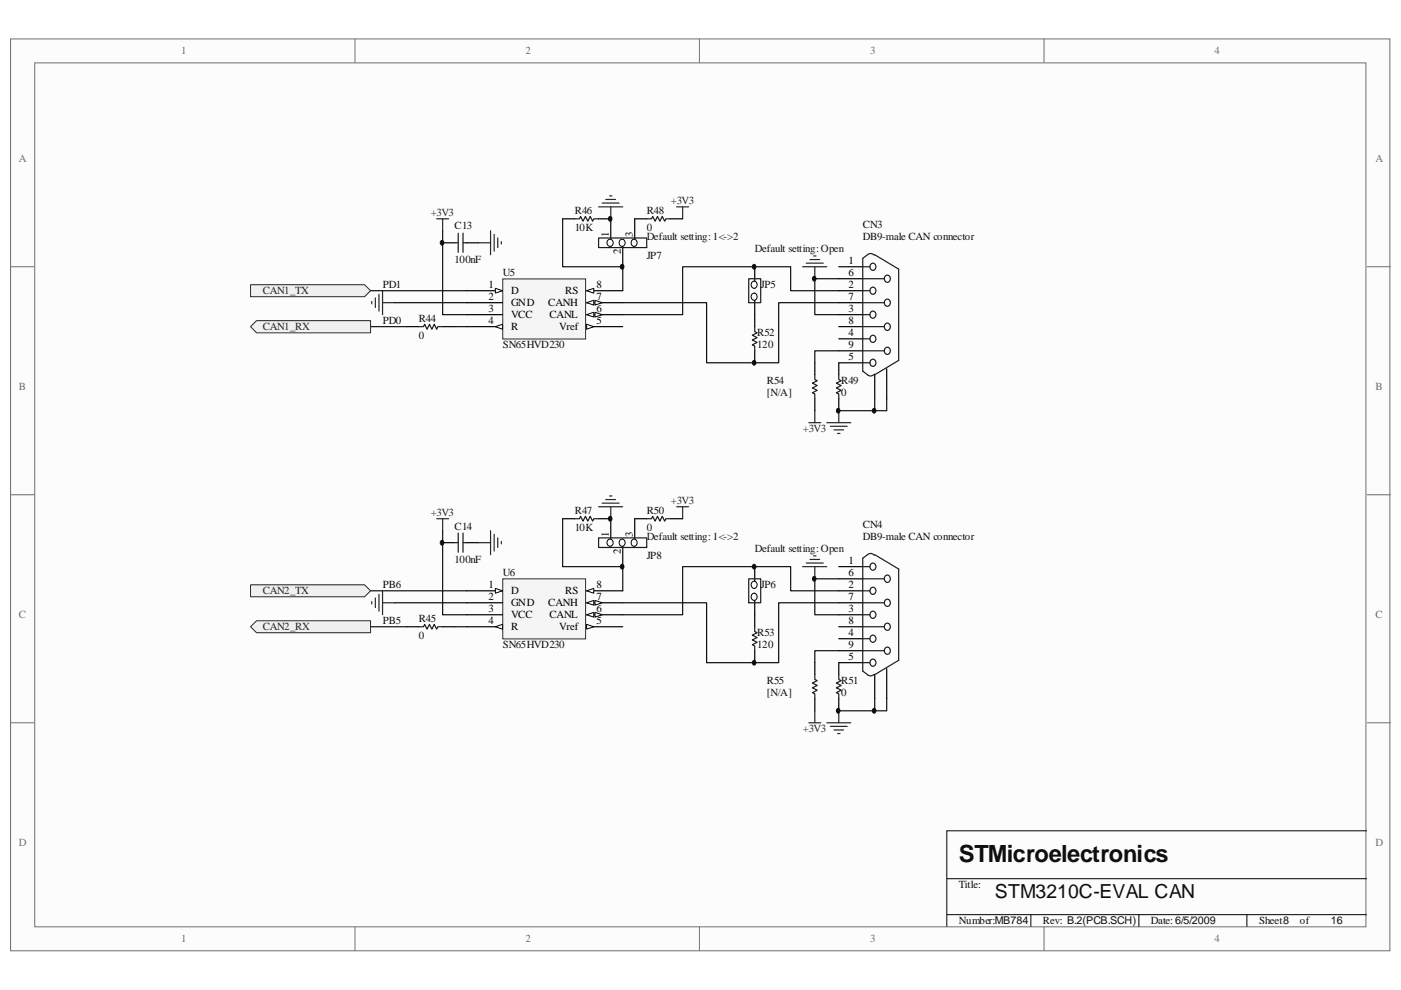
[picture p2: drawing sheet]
<svg xmlns="http://www.w3.org/2000/svg" width="297mm" height="210mm" viewBox="0 0 297 210" stroke-linecap="round" stroke-linejoin="round" font-family="sans-serif">
<path d="M2.3 8.3h292.4v193.3h-292.4z" fill="#fcfcfc"/>
<path d="M2.2 8.3h292.5v193.3h-292.5z" fill="none" stroke="#6e6e6e" stroke-width=".21"/>
<path d="M7.4 13.4h282.2v183.1h-282.2z" fill="#fcfcfc"/>
<g fill="none" stroke="#6e6e6e" stroke-width=".21">
<path d="M7.4 13.3h282.2v183.2h-282.2zM75.3 8.2v5.1M148.3 8.2v5.1M221.4 8.2v5.1M2.2 56.6h5.1M289.8 56.6h5.1M2.2 104.9h5.1M289.8 104.9h5.1M2.2 153.2h5.1M289.8 153.2h5.1M75.3 196.5v5.1M148.3 196.5v5.1"/>
<path d="M221.4 196.5v5.1"/>
</g>
<path d="M289.8 176.1h-89.1v20.4M200.7 186.3h89.1M200.7 193.9h89.1M218.6 193.9v2.6M241.5 193.9v2.6M264.4 193.9v2.6" fill="none" stroke="#000" stroke-width=".21"/>
<path d="M106.6 59.2h17.6v12.7h-17.6z" fill="#f5f5f5"/>
<path d="M106.6 59.1h17.6v12.8h-17.6z" fill="none" stroke="#262626" stroke-width=".21"/>
<path d="M98.9 61.6h7.6" fill="none" stroke="#000" stroke-width=".25"/>
<path d="M105 61.1l1.5 .5-1.5 .5z" fill="#fcfcfc"/>
<path d="M105 61.1l1.5 .5-1.5 .5z" fill="none" stroke="#000" stroke-width=".21"/>
<path d="M98.9 64.2h7.6M98.9 66.7h7.6M98.9 69.3h7.6" fill="none" stroke="#000" stroke-width=".25"/>
<path d="M105 69.3l1.5-.6v1.1z" fill="#fcfcfc"/>
<path d="M105 69.3l1.5-.6v1.1z" fill="none" stroke="#000" stroke-width=".21"/>
<path d="M124.4 69.3h7.6" fill="none" stroke="#000" stroke-width=".25"/>
<path d="M124.4 68.7l1.5 .6-1.5 .5z" fill="#fcfcfc"/>
<path d="M124.4 68.7l1.5 .6-1.5 .5z" fill="none" stroke="#000" stroke-width=".21"/>
<path d="M124.4 66.7h7.6" fill="none" stroke="#000" stroke-width=".25"/>
<path d="M124.4 66.7l1.5-.5v1z" fill="#fcfcfc"/>
<path d="M124.4 66.7l1.5-.5v1z" fill="none" stroke="#000" stroke-width=".21"/>
<path d="M126.1 66.2l1.6 .5-1.6 .5z" fill="#fcfcfc"/>
<path d="M126.1 66.2l1.6 .5-1.6 .5z" fill="none" stroke="#000" stroke-width=".21"/>
<path d="M124.4 64.2h7.6" fill="none" stroke="#000" stroke-width=".25"/>
<path d="M124.4 64.2l1.5-.5v1z" fill="#fcfcfc"/>
<path d="M124.4 64.2l1.5-.5v1z" fill="none" stroke="#000" stroke-width=".21"/>
<path d="M126.1 63.7l1.6 .5-1.6 .5z" fill="#fcfcfc"/>
<path d="M126.1 63.7l1.6 .5-1.6 .5z" fill="none" stroke="#000" stroke-width=".21"/>
<path d="M124.4 61.6h7.6" fill="none" stroke="#000" stroke-width=".25"/>
<path d="M124.4 61.6l1.5-.5v1z" fill="#fcfcfc"/>
<path d="M124.4 61.6l1.5-.5v1z" fill="none" stroke="#000" stroke-width=".21"/>
<path d="M177.8 59.1h-5v7.6h5M78.6 61.6h20.3M83.6 64.2h15.3" fill="none" stroke="#0e0e0e" stroke-width=".25"/>
<g fill="none" stroke="#262626" stroke-width=".25">
<path d="M92.6 46.4h2.5M93.8 46.4v2.5M170.2 56.6h5.1M170.9 55.8h3.6M171.7 55h2.1M172.5 54.3h.5M172.8 56.6v2.5M78.8 63.9v.5M79.6 63.2v2M80.3 62.4v3.6M81.1 61.6v5.1M81.1 64.2h2.5"/>
<path d="M171.5 89.6h2.5M172.8 87.1v2.5"/>
</g>
<path d="M160 62.1v7.2M160 74.4v2.5" fill="none" stroke="#000" stroke-width=".25"/>
<path d="M160 69.3v1l.5 .3-1 .5 1 .5-1 .5 1 .5-1 .5 .5 .3v1" fill="none" stroke="#1c1c1c" stroke-width=".25"/>
<path d="M159.4 62.4a.67 .67 0 0 1 .9 .1 .67 .67 0 0 1 0 .9 .67 .67 0 0 1-.9 0 .86 .86 0 0 1 0-1z" fill-rule="evenodd" fill="#fcfcfc"/>
<path d="M159.4 62.4a.67 .67 0 0 1 .9 .1 .67 .67 0 0 1 0 .9 .67 .67 0 0 1-.9 0 .86 .86 0 0 1 0-1z" fill="none" stroke="#000" stroke-width=".21"/>
<path d="M160 56.6v4.5" fill="none" stroke="#000" stroke-width=".25"/>
<path d="M159.4 59.8a.67 .67 0 0 1 .9 .1 .67 .67 0 0 1 0 .9 .67 .67 0 0 1-.9 .1 .86 .86 0 0 1 0-1.1z" fill-rule="evenodd" fill="#fcfcfc"/>
<path d="M159.4 59.8a.67 .67 0 0 1 .9 .1 .67 .67 0 0 1 0 .9 .67 .67 0 0 1-.9 .1 .86 .86 0 0 1 0-1.1z" fill="none" stroke="#000" stroke-width=".21"/>
<path d="M158.7 59.1h2.6v5.1h-2.6z" fill="none" stroke="#1c1c1c" stroke-width=".25"/>
<path d="M132 64.2h17.8v12.7h15.3v-12.7h12.7M177.8 61.6h-10.2v-5h-22.9v10.1h-12.7" fill="none" stroke="#0e0e0e" stroke-width=".25"/>
<path d="M134.6 46.4v5.8" fill="none" stroke="#000" stroke-width=".25"/>
<path d="M134 50.9a.68 .68 0 0 1 .9 .1 .68 .68 0 0 1 0 .9 .68 .68 0 0 1-.9 .1 .92 .92 0 0 1 0-1.1z" fill-rule="evenodd" fill="#fcfcfc"/>
<path d="M134 50.9a.68 .68 0 0 1 .9 .1 .68 .68 0 0 1 0 .9 .68 .68 0 0 1-.9 .1 .92 .92 0 0 1 0-1.1z" fill="none" stroke="#000" stroke-width=".21"/>
<path d="M132 50.7v5.9" fill="none" stroke="#000" stroke-width=".25"/>
<path d="M131.4 50.9a.68 .68 0 0 1 1 .1 .68 .68 0 0 1 0 .9 .68 .68 0 0 1-1 .1 .92 .92 0 0 1 0-1.1z" fill-rule="evenodd" fill="#fcfcfc"/>
<path d="M131.4 50.9a.68 .68 0 0 1 1 .1 .68 .68 0 0 1 0 .9 .68 .68 0 0 1-1 .1 .92 .92 0 0 1 0-1.1z" fill="none" stroke="#000" stroke-width=".21"/>
<path d="M129.5 46.4v5.8" fill="none" stroke="#000" stroke-width=".25"/>
<circle cx="129.3" cy="51.4" r=".7" fill="#fcfcfc"/>
<circle cx="129.3" cy="51.4" r=".7" fill="none" stroke="#000" stroke-width=".21"/>
<path d="M96.4 51.5h.8M97.2 49.4v4.1M98.2 49.4v4.1M98.2 51.5h.7M121.8 46.4h1l.3-.5 .5 1 .5-1 .5 1 .5-1 .5 1 .3-.5h1M126.9 50.5h10.2v2h-10.2zM137.1 46.4h1l.3-.5 .5 1 .5-1 .5 1 .5-1 .5 1 .3-.5h1M88.8 69.3h1l.2-.6 .5 1.1 .6-1.1 .5 1.1 .5-1.1 .5 1.1 .2-.5h1" fill="none" stroke="#1c1c1c" stroke-width=".25"/>
<g fill="none" stroke="#262626" stroke-width=".25">
<path d="M101.5 51.5h2.5M104 48.9v5.1M104.8 49.7v3.6M105.5 50.5v2M106.3 51.2v.5M126.9 43.9h5.1M127.7 43.1h3.6M128.4 42.3h2.1M129.2 41.5h.5M129.5 43.9v2.5M143.5 43.9h2.5M144.7 43.9v2.5"/>
<path d="M175.3 89.6h5.1M176.1 90.4h3.5M176.8 91.1h2.1M177.6 91.9h.5M177.8 87.1v2.5"/>
</g>
<path d="M93.8 51.5h2.6M98.9 51.5h2.6M119.3 46.4h2.5M126.9 46.4h2.6M134.6 46.4h2.5M142.2 46.4h2.5M86.2 69.3h2.6M93.8 69.3h2.6" fill="none" stroke="#000" stroke-width=".25"/>
<path d="M93.8 48.9v17.8h5.1M119.3 46.4v10.2h12.7v5M78.6 69.3h7.6M96.4 69.3h2.5M177.8 74.4h-5v2.5" fill="none" stroke="#0e0e0e" stroke-width=".25"/>
<path d="M53.1 60.4h24.2l1.3 1.2-1.3 1.3h-24.2z" fill-rule="evenodd" fill="#f0f0f0"/>
<path d="M53.1 60.4h24.2l1.3 1.2-1.3 1.3h-24.2z" fill="none" stroke="#262626" stroke-width=".21"/>
<path d="M53.1 69.3l1.3-1.3h24.2v2.6h-24.2z" fill-rule="evenodd" fill="#f0f0f0"/>
<path d="M53.1 69.3l1.3-1.3h24.2v2.6h-24.2z" fill="none" stroke="#262626" stroke-width=".21"/>
<path d="M172.8 76.9v2.6M177.8 76.9v2.6M172.8 84.5v2.6M177.8 84.5v2.6" fill="none" stroke="#000" stroke-width=".25"/>
<path d="M172.8 79.5v1l.5 .2-1 .5 1 .5-1 .6 1 .5-1 .5 .5 .2v1M177.8 79.5v1l.5 .2-1 .5 1 .5-1 .6 1 .5-1 .5 .5 .2v1" fill="none" stroke="#1c1c1c" stroke-width=".25"/>
<path d="M106.6 122.8h17.6v12.7h-17.6z" fill="#f5f5f5"/>
<path d="M106.6 122.7h17.6v12.8h-17.6z" fill="none" stroke="#262626" stroke-width=".21"/>
<path d="M98.9 125.3h7.6" fill="none" stroke="#000" stroke-width=".25"/>
<path d="M105 124.8l1.5 .5-1.5 .5z" fill="#fcfcfc"/>
<path d="M105 124.8l1.5 .5-1.5 .5z" fill="none" stroke="#000" stroke-width=".21"/>
<path d="M98.9 127.8h7.6M98.9 130.3h7.6M98.9 132.9h7.6" fill="none" stroke="#000" stroke-width=".25"/>
<path d="M105 132.9l1.5-.5v1z" fill="#fcfcfc"/>
<path d="M105 132.9l1.5-.5v1z" fill="none" stroke="#000" stroke-width=".21"/>
<path d="M124.4 132.9h7.6" fill="none" stroke="#000" stroke-width=".25"/>
<path d="M124.4 132.4l1.5 .5-1.5 .5z" fill="#fcfcfc"/>
<path d="M124.4 132.4l1.5 .5-1.5 .5z" fill="none" stroke="#000" stroke-width=".21"/>
<path d="M124.4 130.3h7.6" fill="none" stroke="#000" stroke-width=".25"/>
<path d="M124.4 130.3l1.5-.5v1.1z" fill="#fcfcfc"/>
<path d="M124.4 130.3l1.5-.5v1.1z" fill="none" stroke="#000" stroke-width=".21"/>
<path d="M126.1 129.8l1.6 .5-1.6 .6z" fill="#fcfcfc"/>
<path d="M126.1 129.8l1.6 .5-1.6 .6z" fill="none" stroke="#000" stroke-width=".21"/>
<path d="M124.4 127.8h7.6" fill="none" stroke="#000" stroke-width=".25"/>
<path d="M124.4 127.8l1.5-.5v1z" fill="#fcfcfc"/>
<path d="M124.4 127.8l1.5-.5v1z" fill="none" stroke="#000" stroke-width=".21"/>
<path d="M126.1 127.3l1.6 .5-1.6 .5z" fill="#fcfcfc"/>
<path d="M126.1 127.3l1.6 .5-1.6 .5z" fill="none" stroke="#000" stroke-width=".21"/>
<path d="M124.4 125.3h7.6" fill="none" stroke="#000" stroke-width=".25"/>
<path d="M124.4 125.3l1.5-.5v1z" fill="#fcfcfc"/>
<path d="M124.4 125.3l1.5-.5v1z" fill="none" stroke="#000" stroke-width=".21"/>
<path d="M78.6 125.3h20.3M83.6 127.8h15.3M177.8 122.7h-5v7.6h5" fill="none" stroke="#0e0e0e" stroke-width=".25"/>
<g fill="none" stroke="#262626" stroke-width=".25">
<path d="M92.6 110h2.5M93.8 110v2.5M170.9 119.4h3.6M171.7 118.6h2.1M172.5 117.9h.5M78.8 127.6v.5M79.6 126.8v2M80.3 126v3.6M81.1 125.3v5M81.1 127.8h2.5M170.2 120.1h5.1M172.8 120.1v2.6"/>
<path d="M171.5 153.2h2.5M172.8 150.7v2.5"/>
</g>
<path d="M160 125.8v7.1M160 138v2.5" fill="none" stroke="#000" stroke-width=".25"/>
<path d="M160 132.9v1l.5 .3-1 .5 1 .5-1 .5 1 .5-1 .5 .5 .2v1.1" fill="none" stroke="#1c1c1c" stroke-width=".25"/>
<path d="M159.4 126a.67 .67 0 0 1 .9 .1 .67 .67 0 0 1 0 .9 .67 .67 0 0 1-.9 .1 .86 .86 0 0 1 0-1.1z" fill-rule="evenodd" fill="#fcfcfc"/>
<path d="M159.4 126a.67 .67 0 0 1 .9 .1 .67 .67 0 0 1 0 .9 .67 .67 0 0 1-.9 .1 .86 .86 0 0 1 0-1.1z" fill="none" stroke="#000" stroke-width=".21"/>
<path d="M160 120.1v4.7" fill="none" stroke="#000" stroke-width=".25"/>
<path d="M159.4 123.5a.67 .67 0 0 1 .9 0 .67 .67 0 0 1 0 .9 .67 .67 0 0 1-.9 .1 .86 .86 0 0 1 0-1z" fill-rule="evenodd" fill="#fcfcfc"/>
<path d="M159.4 123.5a.67 .67 0 0 1 .9 0 .67 .67 0 0 1 0 .9 .67 .67 0 0 1-.9 .1 .86 .86 0 0 1 0-1z" fill="none" stroke="#000" stroke-width=".21"/>
<path d="M158.7 122.7h2.6v5.1h-2.6z" fill="none" stroke="#1c1c1c" stroke-width=".25"/>
<path d="M132 127.8h17.8v12.7h15.3v-12.7h12.7M177.8 125.3h-10.2v-5.2h-22.9v10.2h-12.7" fill="none" stroke="#0e0e0e" stroke-width=".25"/>
<path d="M134.6 110v5.8" fill="none" stroke="#000" stroke-width=".25"/>
<path d="M134 114.5a.68 .68 0 0 1 .9 .1 .68 .68 0 0 1 0 .9 .68 .68 0 0 1-.9 .1 .92 .92 0 0 1 0-1.1z" fill-rule="evenodd" fill="#fcfcfc"/>
<path d="M134 114.5a.68 .68 0 0 1 .9 .1 .68 .68 0 0 1 0 .9 .68 .68 0 0 1-.9 .1 .92 .92 0 0 1 0-1.1z" fill="none" stroke="#000" stroke-width=".21"/>
<path d="M132 114.3v5.8" fill="none" stroke="#000" stroke-width=".25"/>
<path d="M131.4 114.5a.68 .68 0 0 1 1 .1 .68 .68 0 0 1 0 .9 .68 .68 0 0 1-1 .1 .92 .92 0 0 1 0-1.1z" fill-rule="evenodd" fill="#fcfcfc"/>
<path d="M131.4 114.5a.68 .68 0 0 1 1 .1 .68 .68 0 0 1 0 .9 .68 .68 0 0 1-1 .1 .92 .92 0 0 1 0-1.1z" fill="none" stroke="#000" stroke-width=".21"/>
<path d="M129.5 110v5.8" fill="none" stroke="#000" stroke-width=".25"/>
<circle cx="129.3" cy="115" r=".7" fill="#fcfcfc"/>
<circle cx="129.3" cy="115" r=".7" fill="none" stroke="#000" stroke-width=".21"/>
<path d="M96.4 115.1h.8M97.2 113v4.1M98.2 113v4.1M98.2 115.1h.7M121.8 110h1l.3-.5 .5 1 .5-1 .5 1 .5-1 .5 1 .3-.5h1M126.9 114h10.2v2.1h-10.2zM137.1 110h1l.3-.5 .5 1 .5-1 .5 1 .5-1 .5 1 .3-.5h1M88.8 132.9h1l.2-.5 .5 1 .6-1 .5 1 .5-1 .5 1 .2-.5h1" fill="none" stroke="#1c1c1c" stroke-width=".25"/>
<g fill="none" stroke="#262626" stroke-width=".25">
<path d="M101.5 115.1h2.5M104 112.5v5.1M104.8 113.3v3.5M105.5 114v2.1M106.3 114.8v.5M126.9 107.4h5.1M127.7 106.7h3.6M128.4 105.9h2.1M129.2 105.2h.5M129.5 107.4v2.6M143.5 107.4h2.5M144.7 107.4v2.6"/>
<path d="M175.3 153.2h5.1M176.1 154h3.5M176.8 154.8h2.1M177.6 155.5h.5M177.8 150.7v2.5"/>
</g>
<path d="M93.8 115.1h2.6M98.9 115.1h2.6M119.3 110h2.5M126.9 110h2.6M134.6 110h2.5M142.2 110h2.5M86.2 132.9h2.6M93.8 132.9h2.6" fill="none" stroke="#000" stroke-width=".25"/>
<path d="M93.8 112.5v17.8h5.1M119.3 110v10.1h12.7v5.2M78.6 132.9h7.6M96.4 132.9h2.5M177.8 138h-5v2.5" fill="none" stroke="#0e0e0e" stroke-width=".25"/>
<path d="M53.1 124h24.2l1.3 1.3-1.3 1.2h-24.2z" fill-rule="evenodd" fill="#f0f0f0"/>
<path d="M53.1 124h24.2l1.3 1.3-1.3 1.2h-24.2z" fill="none" stroke="#262626" stroke-width=".21"/>
<path d="M53.1 132.9l1.3-1.3h24.2v2.6h-24.2z" fill-rule="evenodd" fill="#f0f0f0"/>
<path d="M53.1 132.9l1.3-1.3h24.2v2.6h-24.2z" fill="none" stroke="#262626" stroke-width=".21"/>
<g fill="none" stroke="#000" stroke-width=".25">
<path d="M177.8 56.6h5.1M177.8 59.1h5.1M177.8 61.6h5.1M177.8 64.2h5.1M177.8 66.7h5.1M177.8 69.3h5.1M177.8 71.8h5.1M177.8 74.4h5.1M177.8 76.9h5.1M185.5 79.5v5M188 78.2v6.3M177.8 120.1h5.1"/>
<path d="M177.8 122.7h5.1M177.8 125.3h5.1M177.8 127.8h5.1M177.8 130.3h5.1M177.8 132.9h5.1M177.8 135.4h5.1M177.8 138h5.1M172.8 140.5v2.5M172.8 148.1v2.6M177.8 148.1v2.6M182.9 140.5h-5.1v2.5M185.5 143v5.1"/>
<path d="M188 141.8v6.3"/>
</g>
<g fill="none" stroke="#1c1c1c" stroke-width=".25">
<path d="M182.9 59.1h4.6M182.9 56.6h1.5M183.9 54l.7-.2 .8 .3M183.9 54l-1 .8v23.9l1 .8M184.6 56a.67 .67 0 0 1 .9 .1 .67 .67 0 0 1 0 .9 .67 .67 0 0 1-.9 .1 .86 .86 0 0 1 0-1.1zM185.5 54l5 3.1v19.3l-5 3.1M187.7 58.6a.67 .67 0 0 1 .9 0 .67 .67 0 0 1 0 1 .67 .67 0 0 1-.9 0 .86 .86 0 0 1 0-1zM182.9 76.9h1.5M182.9 74.4h4.6M182.9 71.8h1.5M182.9 69.3h4.6M182.9 66.7h1.5"/>
<path d="M182.9 64.2h4.6M182.9 61.6h1.5M184.6 61.1a.67 .67 0 0 1 .9 .1 .67 .67 0 0 1 0 .9 .67 .67 0 0 1-.9 .1 .86 .86 0 0 1 0-1.1zM184.6 66.2a.67 .67 0 0 1 .9 .1 .67 .67 0 0 1 0 .9 .67 .67 0 0 1-.9 .1 .86 .86 0 0 1 0-1.1zM184.6 71.3a.67 .67 0 0 1 .9 .1 .67 .67 0 0 1 0 .9 .67 .67 0 0 1-.9 .1 .86 .86 0 0 1 0-1.1zM184.6 76.4a.67 .67 0 0 1 .9 .1 .67 .67 0 0 1 0 .9 .67 .67 0 0 1-.9 .1 .86 .86 0 0 1 0-1.1zM185.4 79.3l-.8 .4-.7-.2M187.7 63.6a.67 .67 0 0 1 .9 .1 .67 .67 0 0 1 0 .9 .67 .67 0 0 1-.9 .1 .86 .86 0 0 1 0-1.1zM187.7 68.7a.73 .73 0 0 1 1.1 .3 .73 .73 0 0 1-.4 1 .75 .75 0 0 1-.9-.4 .75 .75 0 0 1 .2-.9zM187.7 73.8a.67 .67 0 0 1 .9 .1 .67 .67 0 0 1 0 .9 .67 .67 0 0 1-.9 .1 .86 .86 0 0 1 0-1.1zM184.6 119.6a.67 .67 0 0 1 .9 .1 .67 .67 0 0 1 0 .9 .67 .67 0 0 1-.9 .1 .86 .86 0 0 1 0-1.1zM185.4 117.7l-.5-.3h-.6l-1.4 1v23.9l1 .7"/>
<path d="M185.5 117.6l5 3.1v19.3l-5 3M182.9 138h4.6M182.9 135.4h1.5M182.9 132.9h4.6M182.9 130.3h1.5M182.9 127.8h4.6M182.9 125.3h1.5M182.9 122.7h4.6M182.9 120.1h1.5M184.6 124.7a.67 .67 0 0 1 .9 .1 .67 .67 0 0 1 0 .9 .67 .67 0 0 1-.9 .1 .86 .86 0 0 1 0-1.1zM184.6 129.8a.67 .67 0 0 1 .9 .1 .67 .67 0 0 1 0 .9 .67 .67 0 0 1-.9 .1 .86 .86 0 0 1 0-1.1zM184.6 134.9a.67 .67 0 0 1 .9 .1 .67 .67 0 0 1 0 .9 .67 .67 0 0 1-.9 .1 .86 .86 0 0 1 0-1.1z"/>
<path d="M184.6 140a.67 .67 0 0 1 .9 .1 .67 .67 0 0 1 0 .9 .67 .67 0 0 1-.9 0 .86 .86 0 0 1 0-1zM187.7 122.2a.73 .73 0 0 1 1.1 .2 .73 .73 0 0 1-.4 1 .75 .75 0 0 1-.9-.3 .75 .75 0 0 1 .2-.9zM187.7 127.3a.67 .67 0 0 1 .9 .1 .67 .67 0 0 1 0 .9 .67 .67 0 0 1-.9 0 .86 .86 0 0 1 0-1zM187.7 132.3a.67 .67 0 0 1 .9 .1 .67 .67 0 0 1 0 .9 .67 .67 0 0 1-.9 .1 .86 .86 0 0 1 0-1.1zM187.7 137.4a.67 .67 0 0 1 .9 .1 .67 .67 0 0 1 0 .9 .67 .67 0 0 1-.9 .1 .86 .86 0 0 1 0-1.1zM172.8 143v1.1l.5 .2-1 .5 1 .5-1 .5 1 .5-1 .6 .5 .2v1M177.8 143v1.1l.5 .2-1 .5 1 .5-1 .5 1 .5-1 .6 .5 .2v1M182.9 140.5h1.5M185.4 143l-.8 .3-.7-.2"/>
</g>
<path d="M185.5 84.5v2.6M188 84.5v2.6h-10.2M185.5 148.1v2.6M188 148.1v2.6h-10.2" fill="none" stroke="#0e0e0e" stroke-width=".25"/>
<path d="M93.5 114.6a.45 .45 0 0 1 .6 .5 .45 .45 0 0 1-.6 .4 .6 .6 0 0 1 0-.9z" fill-rule="evenodd" fill="#0e0e0e"/>
<path d="M93.5 114.6a.45 .45 0 0 1 .6 .5 .45 .45 0 0 1-.6 .4 .6 .6 0 0 1 0-.9z" fill="none" stroke="#0e0e0e" stroke-width=".21"/>
<path d="M93.5 51a.45 .45 0 0 1 .6 .5 .45 .45 0 0 1-.6 .4 .6 .6 0 0 1 0-.9z" fill-rule="evenodd" fill="#0e0e0e"/>
<path d="M93.5 51a.45 .45 0 0 1 .6 .5 .45 .45 0 0 1-.6 .4 .6 .6 0 0 1 0-.9z" fill="none" stroke="#0e0e0e" stroke-width=".21"/>
<path d="M129.2 109.5a.46 .46 0 0 1 .5 .5 .46 .46 0 0 1-.5 .4 .61 .61 0 0 1 0-.9z" fill-rule="evenodd" fill="#0e0e0e"/>
<path d="M129.2 109.5a.46 .46 0 0 1 .5 .5 .46 .46 0 0 1-.5 .4 .61 .61 0 0 1 0-.9z" fill="none" stroke="#0e0e0e" stroke-width=".21"/>
<path d="M129.2 46a.45 .45 0 0 1 .5 .4 .45 .45 0 0 1-.5 .4 .6 .6 0 0 1 0-.8z" fill-rule="evenodd" fill="#0e0e0e"/>
<path d="M129.2 46a.45 .45 0 0 1 .5 .4 .45 .45 0 0 1-.5 .4 .6 .6 0 0 1 0-.8z" fill="none" stroke="#0e0e0e" stroke-width=".21"/>
<path d="M131.7 119.7a.45 .45 0 0 1 .6 .4 .45 .45 0 0 1-.6 .5 .6 .6 0 0 1 0-.9z" fill-rule="evenodd" fill="#0e0e0e"/>
<path d="M131.7 119.7a.45 .45 0 0 1 .6 .4 .45 .45 0 0 1-.6 .5 .6 .6 0 0 1 0-.9z" fill="none" stroke="#0e0e0e" stroke-width=".21"/>
<path d="M131.7 56.1a.46 .46 0 0 1 .6 .5 .46 .46 0 0 1-.6 .4 .61 .61 0 0 1 0-.9z" fill-rule="evenodd" fill="#0e0e0e"/>
<path d="M131.7 56.1a.46 .46 0 0 1 .6 .5 .46 .46 0 0 1-.6 .4 .61 .61 0 0 1 0-.9z" fill="none" stroke="#0e0e0e" stroke-width=".21"/>
<path d="M159.7 140.1a.45 .45 0 0 1 .6 .4 .45 .45 0 0 1-.6 .4 .6 .6 0 0 1 0-.8z" fill-rule="evenodd" fill="#0e0e0e"/>
<path d="M159.7 140.1a.45 .45 0 0 1 .6 .4 .45 .45 0 0 1-.6 .4 .6 .6 0 0 1 0-.8z" fill="none" stroke="#0e0e0e" stroke-width=".21"/>
<path d="M159.7 119.7a.45 .45 0 0 1 .6 .4 .45 .45 0 0 1-.6 .5 .6 .6 0 0 1 0-.9z" fill-rule="evenodd" fill="#0e0e0e"/>
<path d="M159.7 119.7a.45 .45 0 0 1 .6 .4 .45 .45 0 0 1-.6 .5 .6 .6 0 0 1 0-.9z" fill="none" stroke="#0e0e0e" stroke-width=".21"/>
<path d="M159.7 76.5a.45 .45 0 0 1 .6 .4 .45 .45 0 0 1-.6 .5 .6 .6 0 0 1 0-.9z" fill-rule="evenodd" fill="#0e0e0e"/>
<path d="M159.7 76.5a.45 .45 0 0 1 .6 .4 .45 .45 0 0 1-.6 .5 .6 .6 0 0 1 0-.9z" fill="none" stroke="#0e0e0e" stroke-width=".21"/>
<path d="M159.7 56.1a.46 .46 0 0 1 .6 .5 .46 .46 0 0 1-.6 .4 .61 .61 0 0 1 0-.9z" fill-rule="evenodd" fill="#0e0e0e"/>
<path d="M159.7 56.1a.46 .46 0 0 1 .6 .5 .46 .46 0 0 1-.6 .4 .61 .61 0 0 1 0-.9z" fill="none" stroke="#0e0e0e" stroke-width=".21"/>
<path d="M172.4 122.3a.45 .45 0 0 1 .6 .4 .45 .45 0 0 1-.6 .5 .6 .6 0 0 1 0-.9z" fill-rule="evenodd" fill="#0e0e0e"/>
<path d="M172.4 122.3a.45 .45 0 0 1 .6 .4 .45 .45 0 0 1-.6 .5 .6 .6 0 0 1 0-.9z" fill="none" stroke="#0e0e0e" stroke-width=".21"/>
<path d="M172.4 58.7a.46 .46 0 0 1 .6 .4 .46 .46 0 0 1-.6 .4 .61 .61 0 0 1 0-.8z" fill-rule="evenodd" fill="#0e0e0e"/>
<path d="M172.4 58.7a.46 .46 0 0 1 .6 .4 .46 .46 0 0 1-.6 .4 .61 .61 0 0 1 0-.8z" fill="none" stroke="#0e0e0e" stroke-width=".21"/>
<path d="M177.5 150.3a.45 .45 0 0 1 .6 .4 .45 .45 0 0 1-.6 .4 .6 .6 0 0 1 0-.8z" fill-rule="evenodd" fill="#0e0e0e"/>
<path d="M177.5 150.3a.45 .45 0 0 1 .6 .4 .45 .45 0 0 1-.6 .4 .6 .6 0 0 1 0-.8z" fill="none" stroke="#0e0e0e" stroke-width=".21"/>
<path d="M177.5 86.6a.45 .45 0 0 1 .6 .5 .45 .45 0 0 1-.6 .4 .6 .6 0 0 1 0-.9z" fill-rule="evenodd" fill="#0e0e0e"/>
<path d="M177.5 86.6a.45 .45 0 0 1 .6 .5 .45 .45 0 0 1-.6 .4 .6 .6 0 0 1 0-.9z" fill="none" stroke="#0e0e0e" stroke-width=".21"/>
<path d="M185.1 150.3a.45 .45 0 0 1 .6 .4 .45 .45 0 0 1-.6 .4 .6 .6 0 0 1 0-.8z" fill-rule="evenodd" fill="#0e0e0e"/>
<path d="M185.1 150.3a.45 .45 0 0 1 .6 .4 .45 .45 0 0 1-.6 .4 .6 .6 0 0 1 0-.8z" fill="none" stroke="#0e0e0e" stroke-width=".21"/>
<path d="M185.1 86.6a.45 .45 0 0 1 .6 .5 .45 .45 0 0 1-.6 .4 .6 .6 0 0 1 0-.9z" fill-rule="evenodd" fill="#0e0e0e"/>
<path d="M185.1 86.6a.45 .45 0 0 1 .6 .5 .45 .45 0 0 1-.6 .4 .6 .6 0 0 1 0-.9z" fill="none" stroke="#0e0e0e" stroke-width=".21"/>
<text font-size="5" fill="#0e0e0e" x="203.3" y="182.7">STMicroelectronics</text>
<text font-size="4.1" fill="#0e0e0e" x="210.9" y="190.5">STM3210C-EVAL CAN</text>
<g font-size="2.3" fill="#706f64">
<text x="38.4" y="11.5">1</text>
<text x="111.4" y="11.5">2</text>
<text x="184.5" y="11.5">3</text>
<text x="257.5" y="11.5">4</text>
<text x="4" y="34.4">A</text>
<text x="291.6" y="34.4">A</text>
<text x="4" y="82.7">B</text>
<text x="291.6" y="82.7">B</text>
<text x="4" y="131.1">C</text>
<text x="291.6" y="131.1">C</text>
<text x="4" y="179.4">D</text>
<text x="291.6" y="179.4">D</text>
<text x="38.4" y="199.8">1</text>
<text x="111.4" y="199.8">2</text>
<text x="184.5" y="199.8">3</text>
<text x="257.5" y="199.8">4</text>
</g>
<g font-size="2.3" fill="#262626">
<text x="91.3" y="45.8">+3V3</text>
<text x="142.2" y="43.3">+3V3</text>
<text x="55.7" y="62.4">CAN1_TX</text>
<text x="55.7" y="70">CAN1_RX</text>
<text x="170.2" y="91.7">+3V3</text>
<text x="142.2" y="106.9">+3V3</text>
<text x="91.3" y="109.4">+3V3</text>
<text x="55.7" y="126">CAN2_TX</text>
<text x="55.7" y="133.6">CAN2_RX</text>
<text x="170.2" y="155.2">+3V3</text>
</g>
<g font-size="2.3" fill="#0e0e0e">
<text x="121.9" y="45.3">R46</text>
<text x="137.1" y="45.3">R48</text>
<text x="96.4" y="48.6">C13</text>
<text x="121.9" y="48.9">10K</text>
<text x="137.1" y="48.9">0</text>
<text x="183" y="48.4">CN3</text>
<text x="183" y="50.9">DB9-male CAN connector</text>
<text x="96.4" y="55.8">100nF</text>
<text x="106.6" y="58.6">U5</text>
<text x="137.1" y="55">JP7</text>
<text x="81.1" y="61.1">PD1</text>
<text x="161.3" y="61.1">JP5</text>
<text x="81.1" y="68.7">PD0</text>
<text x="88.8" y="68.2">R44</text>
<text x="88.8" y="71.8">0</text>
<text x="160.5" y="71.3">R52</text>
<text x="106.6" y="73.8">SN65HVD230</text>
<text x="160.5" y="73.8">120</text>
<text x="162.6" y="81.4">R54</text>
<text x="162.6" y="84">[N/A]</text>
<text x="178.3" y="81.4">R49</text>
<text x="178.3" y="84">0</text>
<text x="96.4" y="112.3">C14</text>
<text x="121.9" y="108.9">R47</text>
<text x="121.9" y="112.5">10K</text>
<text x="137.1" y="108.9">R50</text>
<text x="137.1" y="112.5">0</text>
<text x="183" y="112">CN4</text>
<text x="96.4" y="119.4">100nF</text>
<text x="137.1" y="118.6">JP8</text>
<text x="183" y="114.6">DB9-male CAN connector</text>
<text x="81.1" y="124.7">PB6</text>
<text x="106.6" y="122.2">U6</text>
<text x="161.3" y="124.7">JP6</text>
<text x="88.8" y="131.8">R45</text>
<text x="81.1" y="132.3">PB5</text>
<text x="88.8" y="135.4">0</text>
<text x="106.6" y="137.5">SN65HVD230</text>
<text x="160.5" y="134.9">R53</text>
<text x="160.5" y="137.5">120</text>
<text x="162.6" y="145.1">R55</text>
<text x="162.6" y="147.6">[N/A]</text>
<text x="178.3" y="145.1">R51</text>
<text x="178.3" y="147.6">0</text>
<text x="203.3" y="188.3">Title:</text>
<text x="203.3" y="196">Number:MB784</text>
<text x="221.1" y="196">Rev: B.2(PCB.SCH)</text>
<text x="244" y="196">Date:6/5/2009</text>
<text x="267" y="196">Sheet8</text>
<text x="275.6" y="196">of</text>
<text x="282.2" y="196">16</text>
</g>
<g font-size="2.3">
<text x="129.1" y="50.2" transform="rotate(-90 129.1 50.2)">1</text>
<text x="131.6" y="53.8" transform="rotate(-90 131.6 53.8)">2</text>
<text x="134.2" y="50.2" transform="rotate(-90 134.2 50.2)">3</text>
<text x="179.9" y="56">1</text>
<text x="179.9" y="58.6">6</text>
<text x="103.5" y="61.1">1</text>
<text x="103.5" y="63.7">2</text>
<text x="108.4" y="62.4">D</text>
<text x="108.4" y="64.9">GND</text>
<text x="116.2" y="64.9">CANH</text>
<text x="119.8" y="62.4">RS</text>
<text x="126.4" y="63.7">7</text>
<text x="126.4" y="61.1">8</text>
<text x="179.9" y="61.1">2</text>
<text x="179.9" y="63.7">7</text>
<text x="103.5" y="66.2">3</text>
<text x="103.5" y="68.7">4</text>
<text x="108.4" y="67.5">VCC</text>
<text x="108.4" y="70">R</text>
<text x="116.5" y="67.5">CANL</text>
<text x="118.6" y="70">Vref</text>
<text x="126.4" y="66.2">6</text>
<text x="126.4" y="68.7">5</text>
<text x="179.9" y="66.2">3</text>
<text x="179.9" y="68.7">8</text>
<text x="179.9" y="71.3">4</text>
<text x="179.9" y="73.8">9</text>
<text x="179.9" y="76.4">5</text>
<text x="129.1" y="113.8" transform="rotate(-90 129.1 113.8)">1</text>
<text x="134.2" y="113.8" transform="rotate(-90 134.2 113.8)">3</text>
<text x="131.6" y="117.4" transform="rotate(-90 131.6 117.4)">2</text>
<text x="179.9" y="119.6">1</text>
<text x="103.5" y="124.7">1</text>
<text x="108.4" y="126">D</text>
<text x="119.8" y="126">RS</text>
<text x="126.4" y="124.7">8</text>
<text x="179.9" y="122.2">6</text>
<text x="179.9" y="124.7">2</text>
<text x="103.5" y="127.3">2</text>
<text x="103.5" y="129.8">3</text>
<text x="108.4" y="128.5">GND</text>
<text x="108.4" y="131.1">VCC</text>
<text x="116.2" y="128.5">CANH</text>
<text x="116.5" y="131.1">CANL</text>
<text x="126.4" y="129.8">6</text>
<text x="126.4" y="127.3">7</text>
<text x="179.9" y="127.3">7</text>
<text x="179.9" y="129.8">3</text>
<text x="103.5" y="132.3">4</text>
<text x="108.4" y="133.6">R</text>
<text x="118.6" y="133.6">Vref</text>
<text x="126.4" y="132.3">5</text>
<text x="179.9" y="132.3">8</text>
<text x="179.9" y="134.9">4</text>
<text x="179.9" y="137.5">9</text>
<text x="179.9" y="140">5</text>
</g>
<g font-size="2.3" fill="#131313">
<text x="137.1" y="50.9">Default setting: 1&lt;-&gt;2</text>
<text x="160" y="53.5">Default setting: Open</text>
<text x="137.1" y="114.6">Default setting: 1&lt;-&gt;2</text>
<text x="160" y="117.1">Default setting: Open</text>
</g>
</svg>
